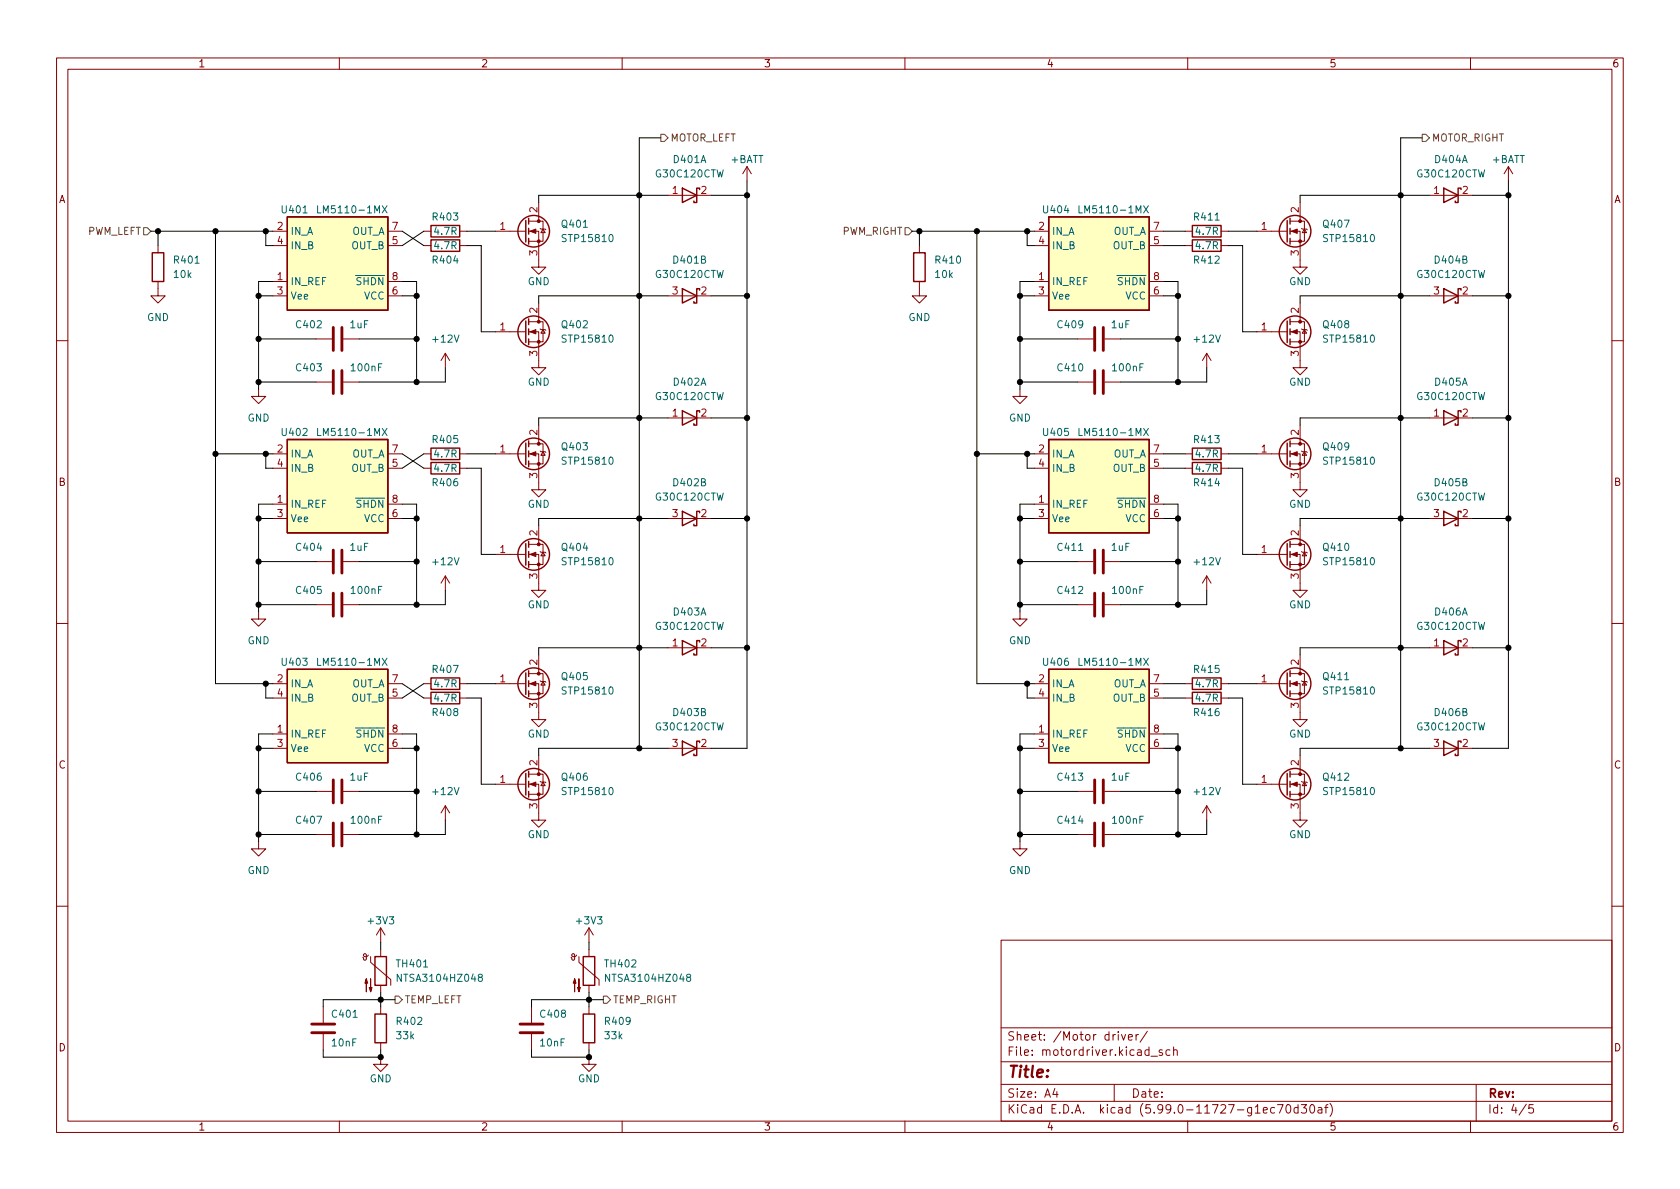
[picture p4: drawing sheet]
<svg xmlns="http://www.w3.org/2000/svg" width="297mm" height="210mm" viewBox="0 0 297 210" stroke-linecap="round" stroke-linejoin="round" font-family="sans-serif">
<g fill="none" stroke="#840000" stroke-width=".18">
<path d="M10 10.2h277v190.1h-277zM12 12.2h273v186.1h-273zM60 10.2v2M110 10.2v2M160 10.2v2M210 10.2v2M260 10.2v2M93.5 39.1h2.5v3.6h-2.5M95.2 35.8v3.3M118.1 34.5h7.6M132.1 29.5l-.8 1.2M132.1 29.5v2.5"/>
<path d="M132.1 29.5l.7 1.2M228.1 39.1h2.5v3.6h-2.5M229.9 35.8v3.3M252.7 34.5h7.6M266.7 29.5l-.8 1.2M266.7 29.5v2.5M266.7 29.5l.8 1.2M27.9 49.8v2.5h1.3l-1.3 1.3-1.2-1.3h1.2M27.9 43.4v1.3M48.3 40.9h2.5M48.3 43.4h2.5M48.3 49.8h2.5"/>
<path d="M48.3 52.3h2.5M55.9 59.9h2.8M60.7 59.9h2.8M68.6 40.9h2.5M68.6 43.4h2.5M68.6 49.8h2.5M68.6 52.3h2.5M74.9 40.9h1.3M74.9 43.4h1.3M81.3 40.9h1.2M81.3 43.4h1.2M87.6 40.9h5.4"/>
<path d="M87.6 58.7h5.4M93.5 40.9h1.7v6.3h1.3l-1.3 1.3-1.2-1.3h1.2M93.5 58.7h1.7v6.3h1.3l-1.3 1.3-1.2-1.3h1.2M93.5 56.9h2.5v3.5h-2.5M95.2 53.6v3.3M95.5 40.4l.1 .1h.8l.1 .1M95.5 58.2l.1 .1h.8l.1 .1M96 40.5l.4 .6h-.8zM96 58.3l.4 .6h-.8zM118.1 52.3h7.6M162.6 49.8v2.5h1.2l-1.2 1.3-1.3-1.3h1.3M162.6 43.4v1.3"/>
<path d="M182.9 40.9h2.5M182.9 43.4h2.5M182.9 49.8h2.5M182.9 52.3h2.5M190.5 59.9h2.8M195.3 59.9h2.8M203.2 40.9h2.5M203.2 43.4h2.5M203.2 49.8h2.5M203.2 52.3h2.5M209.5 40.9h1.3M209.5 43.4h1.3"/>
<path d="M215.9 40.9h1.3M215.9 43.4h1.3M222.2 40.9h5.4M222.2 58.7h5.4M228.1 40.9h1.8v6.3h1.2l-1.2 1.3-1.3-1.3h1.3M228.1 58.7h1.8v6.3h1.2l-1.2 1.3-1.3-1.3h1.3M228.1 56.9h2.5v3.5h-2.5M229.9 53.6v3.3M230.1 40.4l.2 .1h.7l.1 .1M230.1 58.2l.2 .1h.7l.1 .1M230.6 40.5l.4 .6h-.7zM230.6 58.3l.4 .6h-.7z"/>
<path d="M252.7 52.3h7.6M10 60.2h2M45.7 68.8v1.3h1.3l-1.3 1.3-1.3-1.3h1.3M55.9 67.6h2.8M60.7 67.6h2.8M78.7 62.5l-.7 1.2M78.7 62.5v2.5M78.7 62.5l.8 1.2M93.5 78.5h2.5v3.5h-2.5M95.2 75.2v3.3M95.5 79.8l.1 .1h.8l.1 .1M96 79.9l.4 .6h-.8z"/>
<path d="M118.1 73.9h7.6M180.3 68.8v1.3h1.3l-1.3 1.3-1.2-1.3h1.2M190.5 67.6h2.8M195.3 67.6h2.8M213.4 62.5l-.8 1.2M213.4 62.5v2.5M213.4 62.5l.7 1.2M228.1 78.5h2.5v3.5h-2.5M229.9 75.2v3.3M230.1 79.8l.2 .1h.7l.1 .1M230.6 79.9l.4 .6h-.7zM252.7 73.9h7.6"/>
<path d="M285 60.2h2M48.3 80.3h2.5M48.3 91.7h2.5M48.3 89.1h2.5M48.3 82.8h2.5M55.9 99.3h2.8M60.7 99.3h2.8M68.6 80.3h2.5M68.6 91.7h2.5M68.6 89.1h2.5M68.6 82.8h2.5M74.9 80.3h1.3"/>
<path d="M74.9 82.8h1.3M81.3 80.3h1.2M81.3 82.8h1.2M87.6 80.3h5.4M87.6 98h5.4M93.5 80.3h1.7v6.3h1.3l-1.3 1.3-1.2-1.3h1.2M93.5 98h1.7v6.4h1.3l-1.3 1.3-1.2-1.3h1.2M93.5 96.3h2.5v3.5h-2.5M95.2 93v3.3M95.5 97.5l.1 .2h.8l.1 .1M96 97.7l.4 .6h-.8zM118.1 91.7h7.6"/>
<path d="M182.9 80.3h2.5M182.9 91.7h2.5M182.9 89.1h2.5M182.9 82.8h2.5M190.5 99.3h2.8M195.3 99.3h2.8M203.2 80.3h2.5M203.2 91.7h2.5M203.2 89.1h2.5M203.2 82.8h2.5M209.5 80.3h1.3M209.5 82.8h1.3"/>
<path d="M215.9 80.3h1.3M215.9 82.8h1.3M222.2 80.3h5.4M222.2 98h5.4M228.1 98h1.8v6.4h1.2l-1.2 1.3-1.3-1.3h1.3M228.1 96.3h2.5v3.5h-2.5M228.1 80.3h1.8v6.3h1.2l-1.2 1.3-1.3-1.3h1.3M229.9 93v3.3M230.1 97.5l.2 .2h.7l.1 .1M230.6 97.7l.4 .6h-.7zM252.7 91.7h7.6M10 110.2h2"/>
<path d="M45.7 108.2v1.3h1.3l-1.3 1.2-1.3-1.2h1.3M55.9 106.9h2.8M60.7 106.9h2.8M78.7 101.8v2.6M78.7 101.8l-.7 1.3M78.7 101.8l.8 1.3M93.5 119.1h2.5v3.6h-2.5M95.2 115.8v3.3M118.1 114.5h7.6M180.3 108.2v1.3h1.3l-1.3 1.2-1.2-1.2h1.2M190.5 106.9h2.8M195.3 106.9h2.8"/>
<path d="M213.4 101.8v2.6M213.4 101.8l-.8 1.3M213.4 101.8l.7 1.3M228.1 119.1h2.5v3.6h-2.5M229.9 115.8v3.3M252.7 114.5h7.6M285 110.2h2M48.3 129.8h2.5M48.3 120.9h2.5M48.3 132.3h2.5M48.3 123.4h2.5M55.9 139.9h2.8"/>
<path d="M60.7 139.9h2.8M68.6 129.8h2.5M68.6 120.9h2.5M68.6 132.3h2.5M68.6 123.4h2.5M74.9 120.9h1.3M74.9 123.4h1.3M81.3 120.9h1.2M81.3 123.4h1.2M87.6 120.9h5.4M87.6 138.7h5.4M93.5 120.9h1.7v6.3h1.3l-1.3 1.3-1.2-1.3h1.2"/>
<path d="M93.5 138.7h1.7v6.3h1.3l-1.3 1.3-1.2-1.3h1.2M93.5 136.9h2.5v3.6h-2.5M95.2 133.6v3.3M95.5 138.2l.1 .1h.8l.1 .1M95.5 120.4l.1 .1h.8l.1 .1M96 138.3l.4 .6h-.8zM96 120.5l.4 .7h-.8zM118.1 132.3h7.6M182.9 129.8h2.5M182.9 120.9h2.5M182.9 132.3h2.5M182.9 123.4h2.5"/>
<path d="M190.5 139.9h2.8M195.3 139.9h2.8M203.2 129.8h2.5M203.2 120.9h2.5M203.2 132.3h2.5M203.2 123.4h2.5M209.5 120.9h1.3M209.5 123.4h1.3M215.9 120.9h1.3M215.9 123.4h1.3M222.2 120.9h5.4M222.2 138.7h5.4"/>
<path d="M228.1 138.7h1.8v6.3h1.2l-1.2 1.3-1.3-1.3h1.3M228.1 136.9h2.5v3.6h-2.5M228.1 120.9h1.8v6.3h1.2l-1.2 1.3-1.3-1.3h1.3M229.9 133.6v3.3M230.1 138.2l.2 .1h.7l.1 .1M230.1 120.4l.2 .1h.7l.1 .1M230.6 138.3l.4 .6h-.7zM230.6 120.5l.4 .7h-.7zM252.7 132.3h7.6M45.7 148.8v1.3h1.3l-1.3 1.3-1.3-1.3h1.3M55.9 147.6h2.8M60.7 147.6h2.8"/>
<path d="M78.7 142.5v2.5M78.7 142.5l-.7 1.3M78.7 142.5l.8 1.3M180.3 148.8v1.3h1.3l-1.3 1.3-1.2-1.3h1.2M190.5 147.6h2.8M195.3 147.6h2.8M213.4 142.5v2.5M213.4 142.5l-.8 1.3M213.4 142.5l.7 1.3M10 160.2h2M57.1 178v2.8M65.1 168.9l-.2 .2-.3 .1-.3-.1v-.3l.3-.1 .2 .1v.8l-.2 .2-.3-.1-.2-.4"/>
<path d="M65.5 169.2v1l3.6 3v1M67.3 164.1l-.8 1.2M67.3 164.1v2.5M67.3 167.9v1.3M67.3 174.2v1.3M67.3 178v1.3M67.3 164.1l.8 1.2M94 178v2.8M102 168.9l-.3 .2-.3 .1-.3-.1v-.3l.3-.1 .2 .1v.8l-.2 .2-.2-.1-.2-.4M102.4 169.2v1l3.5 3v1M104.1 164.1v2.5M104.1 167.9v1.3"/>
<path d="M104.1 174.2v1.3M104.1 178v1.3M104.1 164.1l-.7 1.2M104.1 164.1l.8 1.2M177 166.3h108v32h-108zM285 160.2h2M57.1 182.9v2.8M60 198.3v2M67.3 186.9v1.3h1.3l-1.3 1.3-1.3-1.3h1.3M67.3 184.4v1.3M94 182.9v2.8M104.1 186.9v1.3h1.3l-1.3 1.3-1.2-1.3h1.2"/>
<path d="M104.1 184.4v1.3M110 198.3v2M160 198.3v2M177 194.8h108M177 191.8h108M177 187.8h108M177 181.8h108M186.5 192.5l-.4 1h1M186.9 193v1M197 191.8v3M197.7 182.4v.2M197.7 182.9v1"/>
<path d="M198.3 182.9l.3 1 .4-1M199.5 183.4l.7-.1-.1-.3-.4-.1-.2 .2 .1 .8h.5M200.9 182.9v1M201.3 182.9l-.3 .1-.1 .2M202.9 182.4l-1.3 1.9M203.5 186.8h1.1M205.5 185.7l-.4-.1-.2 .2 .1 .3 .5 .1v.4h-.6M206.9 185.7l-.5-.1-.3 .3v.4l.2 .3h.6M207.5 185.8l.2-.2 .4 .1v.9M207.5 185.1v1.5M210 198.3v2M223.4 196.3l.7-.1-.1-.3-.4-.1-.2 .2v.8h.6"/>
<path d="M225.4 195.9l-.5-.1-.3 .3v.4l.2 .3h.6M225.9 195.3h1l-.7 1.5M227.5 195.5l.2-.2a.81 .81 0 0 1 .6 .7 .81 .81 0 0 1-.3 .8h-.1a.81 .81 0 0 1-.4-1.3zM229.5 195.9l-.4-.1-.3 .3v.4l.1 .3h.6M229.5 195.3v1.5M230.1 195.3h.9l-.5 .6 .4 .1v.7l-.2 .1h-.4l-.2-.1M231.8 195.4l.1-.1a.81 .81 0 0 1 .6 .7 .81 .81 0 0 1-.3 .8h-.1a.81 .81 0 0 1-.6-.6 .81 .81 0 0 1 .3-.8zM233.1 195.9h.5l.1 .9M233.7 196.2l-.5 .1a.29 .29 0 0 0-.2 .2 .29 .29 0 0 0 .2 .3h.5M234.2 195.8h.6M234.8 195.3l-.4 .2v1.3M235.1 195.1a1.72 1.72 0 0 1 0 2.3"/>
<path d="M260 198.3v2M261 191.8v6.5M269.9 195.3l-1.3 1.9M271.1 195.3h-.7l-.1 .7 .2-.1 .5 .1 .2 .2-.1 .5-.2 .1-.6-.1"/>
</g>
<g fill="none" stroke="#840000" stroke-width=".25">
<path d="M50.8 38.3h17.8v16.6h-17.8zM76.2 39.9h5.1v2h-5.1zM93 39v3.8M93.5 38.6v1M120.6 33.3l2.6 1.2-2.6 1.3zM123.7 33.5v-.2h-.5v2.5h-.5v-.2M185.4 38.3h17.8v16.6h-17.8zM210.8 39.9h5.1v2h-5.1zM227.6 39v3.8M228.1 38.6v1M255.3 33.3l2.5 1.2-2.5 1.3zM258.3 33.5v-.2h-.5v2.5h-.5v-.2"/>
<path d="M26.9 44.7h2.1v5.1h-2.1zM76.2 42.4h5.1v2h-5.1zM93 56.8v3.8M93.5 40.4v1M93.5 42.2v1M93.5 56.4v1M93.5 58.2v1M93.5 59.9v1.1M120.6 51l2.6 1.3-2.6 1.3zM123.7 51.3v-.3h-.5v2.6h-.5v-.3M161.5 44.7h2.1v5.1h-2.1zM210.8 42.4h5.1v2h-5.1z"/>
<path d="M227.6 56.8v3.8M228.1 40.4v1M228.1 42.2v1M228.1 56.4v1M228.1 58.2v1M228.1 59.9v1.1M255.3 51l2.5 1.3-2.5 1.3zM258.3 51.3v-.3h-.5v2.6h-.5v-.3M50.8 77.7h17.8v16.5h-17.8zM76.2 79.2h5.1v2.1h-5.1zM93 78.4v3.8M93.5 78v1"/>
<path d="M93.5 79.8v1M120.6 72.6l2.6 1.3-2.6 1.3zM123.7 72.9v-.3h-.5v2.6h-.5v-.3M185.4 77.7h17.8v16.5h-17.8zM210.8 79.2h5.1v2.1h-5.1zM227.6 78.4v3.8M228.1 78v1M228.1 79.8v1M255.3 72.6l2.5 1.3-2.5 1.3zM258.3 72.9v-.3h-.5v2.6h-.5v-.3M76.2 81.8h5.1v2h-5.1zM93 96.1v3.8"/>
<path d="M93.5 81.5v1M93.5 95.8v1M93.5 97.5v1M93.5 99.3v1M120.6 90.4l2.6 1.3-2.6 1.3zM123.7 90.7v-.3h-.5v2.6h-.5v-.3M210.8 81.8h5.1v2h-5.1zM227.6 96.1v3.8M228.1 81.5v1M228.1 95.8v1M228.1 97.5v1M228.1 99.3v1"/>
<path d="M255.3 90.4l2.5 1.3-2.5 1.3zM258.3 90.7v-.3h-.5v2.6h-.5v-.3M50.8 118.4h17.8v16.5h-17.8zM76.2 119.9h5.1v2h-5.1zM93 119v3.8M93.5 118.6v1M120.6 113.3l2.6 1.2-2.6 1.3zM123.7 113.5v-.2h-.5v2.5h-.5v-.2M185.4 118.4h17.8v16.5h-17.8zM210.8 119.9h5.1v2h-5.1zM227.6 119v3.8M228.1 118.6v1"/>
<path d="M255.3 113.3l2.5 1.2-2.5 1.3zM258.3 113.5v-.2h-.5v2.5h-.5v-.2M76.2 122.4h5.1v2.1h-5.1zM93 136.8v3.8M93.5 120.4v1M93.5 122.2v1M93.5 136.4v1M93.5 138.2v1M93.5 139.9v1.1M120.6 131.1l2.6 1.2-2.6 1.3zM123.7 131.3v-.2h-.5v2.5h-.5v-.3M210.8 122.4h5.1v2.1h-5.1z"/>
<path d="M227.6 136.8v3.8M228.1 120.4v1M228.1 122.2v1M228.1 136.4v1M228.1 138.2v1M228.1 139.9v1.1M255.3 131.1l2.5 1.2-2.5 1.3zM258.3 131.3v-.2h-.5v2.5h-.5v-.3M66.3 169.2h2v5h-2zM66.3 179.3h2v5.1h-2zM103.1 179.3h2.1v5.1h-2.1zM103.1 169.2h2.1v5h-2.1z"/>
<circle cx="94.4" cy="40.9" r="2.79"/>
<circle cx="94.4" cy="58.7" r="2.79"/>
<circle cx="229" cy="58.7" r="2.79"/>
<circle cx="229" cy="40.9" r="2.79"/>
<circle cx="94.4" cy="80.3" r="2.79"/>
<circle cx="94.4" cy="98" r="2.79"/>
<circle cx="229" cy="98" r="2.79"/>
<circle cx="229" cy="80.3" r="2.79"/>
<circle cx="94.4" cy="138.7" r="2.79"/>
<circle cx="94.4" cy="120.9" r="2.79"/>
<circle cx="229" cy="138.7" r="2.79"/>
<circle cx="229" cy="120.9" r="2.79"/>
</g>
<g fill="none" stroke="#840000" stroke-width=".51">
<path d="M58.9 57.9v4.1M60.5 57.9v4.1M193.5 57.9v4.1M195.1 57.9v4.1M58.9 65.5v4.1M60.5 65.5v4.1M193.5 65.5v4.1M195.1 65.5v4.1M58.9 97.3v4M60.5 97.3v4M193.5 97.3v4M195.1 97.3v4"/>
<path d="M58.9 104.9v4.1M60.5 104.9v4.1M193.5 104.9v4.1M195.1 104.9v4.1M58.9 137.9v4.1M60.5 137.9v4.1M193.5 137.9v4.1M195.1 137.9v4.1M58.9 145.5v4.1M60.5 145.5v4.1M193.5 145.5v4.1M195.1 145.5v4.1"/>
<path d="M55.1 182.6h4.1M55.1 181.1h4.1M91.9 182.6h4.1M91.9 181.1h4.1"/>
</g>
<g fill="#840000" stroke="#840000" stroke-width=".18">
<path d="M93.7 40.9l1-.4v.8z"/>
<path d="M93.7 80.3l1-.4v.7z"/>
<path d="M228.3 40.9l1.1-.4v.8z"/>
<path d="M101.6 173.1l.3 .8h-.6l.3-.8v2.3z"/>
<path d="M102.4 173.1v2.3l-.3-.8h.5l-.2 .8z"/>
<path d="M93.7 98l1-.3v.7z"/>
<path d="M93.7 58.7l1-.4v.7z"/>
<path d="M228.3 58.7l1.1-.4v.7z"/>
<path d="M64.8 173.1l.2 .8h-.5l.3-.8v2.3z"/>
<path d="M65.5 173.1v2.3l-.2-.8h.5l-.3 .8z"/>
<path d="M93.7 138.7l1-.4v.8z"/>
<path d="M93.7 120.9l1-.4v.8z"/>
<path d="M228.3 138.7l1.1-.4v.8z"/>
<path d="M228.3 120.9l1.1-.4v.8z"/>
<path d="M228.3 98l1.1-.3v.7z"/>
<path d="M228.3 80.3l1.1-.4v.7z"/>
<circle cx="95.2" cy="42.7" r=".25"/>
<circle cx="95.2" cy="39.1" r=".25"/>
<circle cx="95.2" cy="82" r=".25"/>
<circle cx="95.2" cy="78.5" r=".25"/>
<circle cx="229.9" cy="42.7" r=".25"/>
<circle cx="229.9" cy="39.1" r=".25"/>
<circle cx="95.2" cy="99.8" r=".25"/>
<circle cx="95.2" cy="96.3" r=".25"/>
<circle cx="95.2" cy="60.4" r=".25"/>
<circle cx="95.2" cy="56.9" r=".25"/>
<circle cx="229.9" cy="60.4" r=".25"/>
<circle cx="229.9" cy="56.9" r=".25"/>
<circle cx="95.2" cy="140.5" r=".25"/>
<circle cx="95.2" cy="136.9" r=".25"/>
<circle cx="95.2" cy="122.7" r=".25"/>
<circle cx="95.2" cy="119.1" r=".25"/>
<circle cx="229.9" cy="140.5" r=".25"/>
<circle cx="229.9" cy="136.9" r=".25"/>
<circle cx="229.9" cy="122.7" r=".25"/>
<circle cx="229.9" cy="119.1" r=".25"/>
<circle cx="229.9" cy="99.8" r=".25"/>
<circle cx="229.9" cy="96.3" r=".25"/>
<circle cx="229.9" cy="82" r=".25"/>
<circle cx="229.9" cy="78.5" r=".25"/>
</g>
<g fill="#ffffc2" stroke="#ffffc2" stroke-width=".18">
<path d="M50.8 118.4h17.8v16.5h-17.8z"/>
<path d="M50.8 77.7h17.8v16.5h-17.8z"/>
<path d="M50.8 38.3h17.8v16.6h-17.8z"/>
<path d="M185.4 38.3h17.8v16.6h-17.8z"/>
<path d="M185.4 77.7h17.8v16.5h-17.8z"/>
<path d="M185.4 118.4h17.8v16.5h-17.8z"/>
</g>
<g fill="none" stroke="#006464" stroke-width=".18">
<path d="M56.2 36.4v1.3h.6M67.6 36.4l.8 1.3M68.4 36.4l-.8 1.3M190.8 36.4v1.3h.6M202.2 36.4l.8 1.3M203 36.4l-.8 1.3M56.2 75.8v1.2h.6M67.6 75.8l.8 1.2M68.4 75.8l-.8 1.2M190.8 75.8v1.2h.6M202.2 75.8l.8 1.2M203 75.8l-.8 1.2"/>
<path d="M56.2 116.4v1.3h.6M67.6 116.4l.8 1.3M68.4 116.4l-.8 1.3M190.8 116.4v1.3h.6M202.2 116.4l.8 1.3M203 116.4l-.8 1.3M84.8 172.8l-.2-.2v-.2l.2-.1h.4l.1 .2-.1 .2-.5 .2-.1 .2v.3l.2 .1h.2l.3-.2v-.2l-.3-.3M121.6 172.8l-.2-.2 .1-.2 .1-.1h.4l.1 .2v.2l-.6 .2-.1 .2 .1 .3 .1 .1h.3l.2-.2v-.2l-.2-.3"/>
</g>
<path d="M116.8 23.7h.7l.6 .7-.6 .6h-.7zM251.5 23.7h.6l.6 .7-.6 .6h-.6zM25.4 40.3h.6l.7 .6-.7 .6h-.6zM160 40.3h.7l.6 .6-.6 .6h-.7zM69.8 176.1h.7l.6 .7-.6 .6h-.7zM106.7 176.1h.6l.6 .7-.6 .6h-.6z" fill="none" stroke="#725600" stroke-width=".18"/>
<g fill="none" stroke="#000" stroke-width=".18">
<path d="M116.8 24.4h-3.8v107.9M118.1 34.5h-22.9v1.3M125.7 34.5h6.4M132.1 32v100.3h-6.4M251.5 24.4h-3.9v107.9M252.7 34.5h-22.8v1.3M260.3 34.5h6.4M266.7 32v100.3h-6.4M26.7 40.9h21.6M27.9 40.9v2.5M38.1 40.9v80h10.2M45.7 52.3h2.6"/>
<path d="M45.7 59.9h10.2M47 40.9v2.5h1.3M48.3 49.8h-2.6v19M63.5 59.9h10.2M71.1 49.8h2.6v17.8M71.1 52.3h2.6M71.1 40.9l3.8 2.5M74.9 40.9l-3.8 2.5M82.5 43.4h2.6v15.3h2.5M82.5 40.9h5.1M118.1 52.3h-22.9v1.3M125.7 52.3h6.4"/>
<path d="M161.3 40.9h21.6M162.6 40.9v2.5M172.7 40.9v80h10.2M180.3 52.3h2.6M180.3 59.9h10.2M181.6 40.9v2.5h1.3M182.9 49.8h-2.6v19M198.1 59.9h10.2M205.7 49.8h2.6v17.8M205.7 52.3h2.6M205.7 40.9h3.8M205.7 43.4h3.8"/>
<path d="M217.2 40.9h5M217.2 43.4h2.5v15.3h2.5M252.7 52.3h-22.8v1.3M260.3 52.3h6.4M45.7 67.6h10.2M78.7 65v2.6h-15.2M118.1 73.9h-22.9v1.3M125.7 73.9h6.4M180.3 67.6h10.2M213.4 65v2.6h-15.3M252.7 73.9h-22.8v1.3M260.3 73.9h6.4"/>
<path d="M38.1 80.3h10.2M45.7 91.7h2.6M45.7 99.3h10.2M47 80.3v2.5h1.3M48.3 89.1h-2.6v19.1M63.5 99.3h10.2M71.1 80.3l3.8 2.5M71.1 89.1h2.6v17.8M71.1 91.7h2.6M74.9 80.3l-3.8 2.5M82.5 82.8h2.6v15.2h2.5M82.5 80.3h5.1"/>
<path d="M118.1 91.7h-22.9v1.3M125.7 91.7h6.4M172.7 80.3h10.2M180.3 91.7h2.6M180.3 99.3h10.2M181.6 80.3v2.5h1.3M182.9 89.1h-2.6v19.1M198.1 99.3h10.2M205.7 91.7h2.6M205.7 80.3h3.8M205.7 82.8h3.8M205.7 89.1h2.6v17.8"/>
<path d="M217.2 80.3h5M217.2 82.8h2.5v15.2h2.5M252.7 91.7h-22.8v1.3M260.3 91.7h6.4M45.7 106.9h10.2M78.7 104.4v2.5h-15.2M118.1 114.5h-22.9v1.3M125.7 114.5h6.4M180.3 106.9h10.2M213.4 104.4v2.5h-15.3M252.7 114.5h-22.8v1.3M260.3 114.5h6.4"/>
<path d="M45.7 139.9h10.2M45.7 132.3h2.6M47 120.9v2.5h1.3M48.3 129.8h-2.6v19M63.5 139.9h10.2M71.1 120.9l3.8 2.5M71.1 129.8h2.6v17.8M71.1 132.3h2.6M74.9 120.9l-3.8 2.5M82.5 123.4h2.6v15.3h2.5M82.5 120.9h5.1M118.1 132.3h-22.9v1.3"/>
<path d="M180.3 139.9h10.2M180.3 132.3h2.6M181.6 120.9v2.5h1.3M182.9 129.8h-2.6v19M198.1 139.9h10.2M205.7 129.8h2.6v17.8M205.7 132.3h2.6M205.7 120.9h3.8M205.7 123.4h3.8M217.2 123.4h2.5v15.3h2.5M217.2 120.9h5M252.7 132.3h-22.8v1.3"/>
<path d="M45.7 147.6h10.2M78.7 145v2.6h-15.2M180.3 147.6h10.2M213.4 145v2.6h-15.3M67.3 166.6v1.3M67.3 175.5v2.5M69.8 176.8h-12.7v1.2M104.1 166.6v1.3M104.1 175.5v2.5M106.7 176.8h-12.7v1.2M57.1 185.7v1.2h10.2v-1.2M94 185.7v1.2h10.1v-1.2"/>
</g>
<g fill="#000" stroke="#000" stroke-width=".18">
<circle cx="113" cy="34.5" r=".46"/>
<circle cx="132.1" cy="34.5" r=".46"/>
<circle cx="247.6" cy="34.5" r=".46"/>
<circle cx="266.7" cy="34.5" r=".46"/>
<circle cx="27.9" cy="40.9" r=".46"/>
<circle cx="38.1" cy="40.9" r=".46"/>
<circle cx="45.7" cy="59.9" r=".46"/>
<circle cx="45.7" cy="52.3" r=".46"/>
<circle cx="47" cy="40.9" r=".46"/>
<circle cx="73.7" cy="59.9" r=".46"/>
<circle cx="73.7" cy="52.3" r=".46"/>
<circle cx="113" cy="52.3" r=".46"/>
<circle cx="132.1" cy="52.3" r=".46"/>
<circle cx="162.6" cy="40.9" r=".46"/>
<circle cx="172.7" cy="40.9" r=".46"/>
<circle cx="180.3" cy="59.9" r=".46"/>
<circle cx="180.3" cy="52.3" r=".46"/>
<circle cx="181.6" cy="40.9" r=".46"/>
<circle cx="208.3" cy="52.3" r=".46"/>
<circle cx="208.3" cy="59.9" r=".46"/>
<circle cx="247.6" cy="52.3" r=".46"/>
<circle cx="266.7" cy="52.3" r=".46"/>
<circle cx="45.7" cy="67.6" r=".46"/>
<circle cx="73.7" cy="67.6" r=".46"/>
<circle cx="113" cy="73.9" r=".46"/>
<circle cx="132.1" cy="73.9" r=".46"/>
<circle cx="180.3" cy="67.6" r=".46"/>
<circle cx="208.3" cy="67.6" r=".46"/>
<circle cx="247.6" cy="73.9" r=".46"/>
<circle cx="266.7" cy="73.9" r=".46"/>
<circle cx="38.1" cy="80.3" r=".46"/>
<circle cx="45.7" cy="91.7" r=".46"/>
<circle cx="45.7" cy="99.3" r=".46"/>
<circle cx="47" cy="80.3" r=".46"/>
<circle cx="73.7" cy="91.7" r=".46"/>
<circle cx="73.7" cy="99.3" r=".46"/>
<circle cx="113" cy="91.7" r=".46"/>
<circle cx="132.1" cy="91.7" r=".46"/>
<circle cx="172.7" cy="80.3" r=".46"/>
<circle cx="180.3" cy="99.3" r=".46"/>
<circle cx="180.3" cy="91.7" r=".46"/>
<circle cx="181.6" cy="80.3" r=".46"/>
<circle cx="208.3" cy="91.7" r=".46"/>
<circle cx="208.3" cy="99.3" r=".46"/>
<circle cx="247.6" cy="91.7" r=".46"/>
<circle cx="266.7" cy="91.7" r=".46"/>
<circle cx="45.7" cy="106.9" r=".46"/>
<circle cx="73.7" cy="106.9" r=".46"/>
<circle cx="113" cy="114.5" r=".46"/>
<circle cx="132.1" cy="114.5" r=".46"/>
<circle cx="180.3" cy="106.9" r=".46"/>
<circle cx="208.3" cy="106.9" r=".46"/>
<circle cx="247.6" cy="114.5" r=".46"/>
<circle cx="266.7" cy="114.5" r=".46"/>
<circle cx="45.7" cy="132.3" r=".46"/>
<circle cx="45.7" cy="139.9" r=".46"/>
<circle cx="47" cy="120.9" r=".46"/>
<circle cx="73.7" cy="132.3" r=".46"/>
<circle cx="73.7" cy="139.9" r=".46"/>
<circle cx="113" cy="132.3" r=".46"/>
<circle cx="180.3" cy="132.3" r=".46"/>
<circle cx="180.3" cy="139.9" r=".46"/>
<circle cx="181.6" cy="120.9" r=".46"/>
<circle cx="208.3" cy="132.3" r=".46"/>
<circle cx="208.3" cy="139.9" r=".46"/>
<circle cx="247.6" cy="132.3" r=".46"/>
<circle cx="45.7" cy="147.6" r=".46"/>
<circle cx="73.7" cy="147.6" r=".46"/>
<circle cx="180.3" cy="147.6" r=".46"/>
<circle cx="208.3" cy="147.6" r=".46"/>
<circle cx="67.3" cy="176.8" r=".46"/>
<circle cx="104.1" cy="176.8" r=".46"/>
<circle cx="67.3" cy="186.9" r=".46"/>
<circle cx="104.1" cy="186.9" r=".46"/>
</g>
<text font-size="2.8" fill="#840000" x="178" y="190.6">Title:</text>
<g font-size="2.1" fill="#840000">
<text x="178" y="184">Sheet: /Motor driver/</text>
<text x="178" y="186.7">File: motordriver.kicad_sch</text>
<text x="178" y="196.9">KiCad E.D.A. kicad (5.99.0-11727-g1ec70d30af)</text>
<text x="178" y="194.1">Size: A4</text>
<text x="200" y="194.1">Date:</text>
<text x="263" y="194.1">Rev:</text>
<text x="263" y="196.9">Id: 4/5</text>
</g>
<g font-size="1.8" fill="#840000">
<text x="35" y="11.9">1</text>
<text x="85" y="11.9">2</text>
<text x="135" y="11.9">3</text>
<text x="185" y="11.9">4</text>
<text x="235" y="11.9">5</text>
<text x="285" y="11.9">6</text>
<text x="10.3" y="35.9">A</text>
<text x="285.3" y="35.9">A</text>
<text x="10.3" y="85.9">B</text>
<text x="285.3" y="85.9">B</text>
<text x="10.3" y="135.9">C</text>
<text x="285.3" y="135.9">C</text>
<text x="10.3" y="185.9">D</text>
<text x="285.3" y="185.9">D</text>
<text x="35" y="199.9">1</text>
<text x="85" y="199.9">2</text>
<text x="135" y="199.9">3</text>
<text x="185" y="199.9">4</text>
<text x="235" y="199.9">5</text>
<text x="285" y="199.9">6</text>
</g>
<g font-size="1.8" fill="#725600">
<text x="118.5" y="25">MOTOR_LEFT</text>
<text x="253.1" y="25">MOTOR_RIGHT</text>
<text x="15.3" y="41.5">PWM_LEFT</text>
<text x="148.8" y="41.5">PWM_RIGHT</text>
<text x="71.5" y="177.4">TEMP_LEFT</text>
<text x="108.3" y="177.4">TEMP_RIGHT</text>
</g>
<g font-size="1.8" fill="#006464">
<text x="119.2" y="28.8">D401A</text>
<text x="129.2" y="28.8">+BATT</text>
<text x="253.8" y="28.8">D404A</text>
<text x="263.8" y="28.8">+BATT</text>
<text x="116.1" y="31.4">G30C120CTW</text>
<text x="250.7" y="31.4">G30C120CTW</text>
<text x="50" y="37.7">U401</text>
<text x="51.3" y="41.5">IN_A</text>
<text x="56.9" y="37.7">LM5110-1MX</text>
<text x="62.1" y="41.5">OUT_A</text>
<text x="76.6" y="39">R403</text>
<text x="76.9" y="41.5">4.7R</text>
<text x="99.5" y="40.3">Q401</text>
<text x="184.6" y="37.7">U404</text>
<text x="185.9" y="41.5">IN_A</text>
<text x="191.5" y="37.7">LM5110-1MX</text>
<text x="196.7" y="41.5">OUT_A</text>
<text x="211.2" y="39">R411</text>
<text x="211.5" y="41.5">4.7R</text>
<text x="234.1" y="40.3">Q407</text>
<text x="30.9" y="46.6">R401</text>
<text x="51.3" y="44.1">IN_B</text>
<text x="62.1" y="44.1">OUT_B</text>
<text x="76.6" y="46.6">R404</text>
<text x="76.9" y="44.1">4.7R</text>
<text x="99.7" y="42.8">STP15810</text>
<text x="119.2" y="46.6">D401B</text>
<text x="165.5" y="46.6">R410</text>
<text x="185.9" y="44.1">IN_B</text>
<text x="196.7" y="44.1">OUT_B</text>
<text x="211.2" y="46.6">R412</text>
<text x="211.5" y="44.1">4.7R</text>
<text x="234.3" y="42.8">STP15810</text>
<text x="253.8" y="46.6">D404B</text>
<text x="30.8" y="49.1">10k</text>
<text x="51.3" y="50.4">IN_REF</text>
<text x="51.3" y="53">Vee</text>
<text x="61.7" y="50.4">~{SHDN}</text>
<text x="64.3" y="53">VCC</text>
<text x="93.3" y="50.4">GND</text>
<text x="116.1" y="49.1">G30C120CTW</text>
<text x="165.4" y="49.1">10k</text>
<text x="185.9" y="50.4">IN_REF</text>
<text x="185.9" y="53">Vee</text>
<text x="196.3" y="50.4">~{SHDN}</text>
<text x="199" y="53">VCC</text>
<text x="227.9" y="50.4">GND</text>
<text x="250.7" y="49.1">G30C120CTW</text>
<text x="26" y="56.8">GND</text>
<text x="52.5" y="58">C402</text>
<text x="61.9" y="58">1uF</text>
<text x="99.5" y="58">Q402</text>
<text x="160.6" y="56.8">GND</text>
<text x="187.1" y="58">C409</text>
<text x="196.5" y="58">1uF</text>
<text x="234.1" y="58">Q408</text>
<text x="52.5" y="65.7">C403</text>
<text x="62.2" y="65.7">100nF</text>
<text x="76.7" y="60.6">+12V</text>
<text x="99.7" y="60.6">STP15810</text>
<text x="187.1" y="65.7">C410</text>
<text x="196.8" y="65.7">100nF</text>
<text x="211.3" y="60.6">+12V</text>
<text x="234.3" y="60.6">STP15810</text>
<text x="93.3" y="68.2">GND</text>
<text x="116.1" y="70.7">G30C120CTW</text>
<text x="119.2" y="68.2">D402A</text>
<text x="227.9" y="68.2">GND</text>
<text x="250.7" y="70.7">G30C120CTW</text>
<text x="253.8" y="68.2">D405A</text>
<text x="43.8" y="74.5">GND</text>
<text x="50" y="77.1">U402</text>
<text x="56.9" y="77.1">LM5110-1MX</text>
<text x="178.4" y="74.5">GND</text>
<text x="184.6" y="77.1">U405</text>
<text x="191.5" y="77.1">LM5110-1MX</text>
<text x="51.3" y="80.9">IN_A</text>
<text x="51.3" y="83.4">IN_B</text>
<text x="62.1" y="83.4">OUT_B</text>
<text x="62.1" y="80.9">OUT_A</text>
<text x="76.6" y="78.4">R405</text>
<text x="76.9" y="83.4">4.7R</text>
<text x="76.9" y="80.9">4.7R</text>
<text x="99.5" y="79.6">Q403</text>
<text x="99.7" y="82.2">STP15810</text>
<text x="185.9" y="80.9">IN_A</text>
<text x="185.9" y="83.4">IN_B</text>
<text x="196.7" y="83.4">OUT_B</text>
<text x="196.7" y="80.9">OUT_A</text>
<text x="211.2" y="78.4">R413</text>
<text x="211.5" y="80.9">4.7R</text>
<text x="211.5" y="83.4">4.7R</text>
<text x="234.1" y="79.6">Q409</text>
<text x="234.3" y="82.2">STP15810</text>
<text x="51.3" y="89.8">IN_REF</text>
<text x="61.7" y="89.8">~{SHDN}</text>
<text x="76.6" y="86">R406</text>
<text x="93.3" y="89.8">GND</text>
<text x="116.1" y="88.5">G30C120CTW</text>
<text x="119.2" y="86">D402B</text>
<text x="185.9" y="89.8">IN_REF</text>
<text x="196.3" y="89.8">~{SHDN}</text>
<text x="211.2" y="86">R414</text>
<text x="227.9" y="89.8">GND</text>
<text x="250.7" y="88.5">G30C120CTW</text>
<text x="253.8" y="86">D405B</text>
<text x="51.3" y="92.3">Vee</text>
<text x="64.3" y="92.3">VCC</text>
<text x="185.9" y="92.3">Vee</text>
<text x="199" y="92.3">VCC</text>
<text x="52.5" y="97.4">C404</text>
<text x="61.9" y="97.4">1uF</text>
<text x="76.7" y="99.9">+12V</text>
<text x="99.5" y="97.4">Q404</text>
<text x="99.7" y="99.9">STP15810</text>
<text x="187.1" y="97.4">C411</text>
<text x="196.5" y="97.4">1uF</text>
<text x="211.3" y="99.9">+12V</text>
<text x="234.1" y="97.4">Q410</text>
<text x="234.3" y="99.9">STP15810</text>
<text x="52.5" y="105">C405</text>
<text x="62.2" y="105">100nF</text>
<text x="93.3" y="107.6">GND</text>
<text x="187.1" y="105">C412</text>
<text x="196.8" y="105">100nF</text>
<text x="227.9" y="107.6">GND</text>
<text x="43.8" y="113.9">GND</text>
<text x="116.1" y="111.4">G30C120CTW</text>
<text x="119.2" y="108.8">D403A</text>
<text x="178.4" y="113.9">GND</text>
<text x="250.7" y="111.4">G30C120CTW</text>
<text x="253.8" y="108.8">D406A</text>
<text x="50" y="117.7">U403</text>
<text x="56.9" y="117.7">LM5110-1MX</text>
<text x="76.6" y="119">R407</text>
<text x="184.6" y="117.7">U406</text>
<text x="191.5" y="117.7">LM5110-1MX</text>
<text x="211.2" y="119">R415</text>
<text x="51.3" y="121.5">IN_A</text>
<text x="51.3" y="124.1">IN_B</text>
<text x="62.1" y="124.1">OUT_B</text>
<text x="62.1" y="121.5">OUT_A</text>
<text x="76.9" y="121.5">4.7R</text>
<text x="76.9" y="124.1">4.7R</text>
<text x="99.5" y="120.3">Q405</text>
<text x="99.7" y="122.8">STP15810</text>
<text x="185.9" y="121.5">IN_A</text>
<text x="185.9" y="124.1">IN_B</text>
<text x="196.7" y="124.1">OUT_B</text>
<text x="196.7" y="121.5">OUT_A</text>
<text x="211.5" y="121.5">4.7R</text>
<text x="211.5" y="124.1">4.7R</text>
<text x="234.1" y="120.3">Q411</text>
<text x="234.3" y="122.8">STP15810</text>
<text x="51.3" y="130.4">IN_REF</text>
<text x="61.7" y="130.4">~{SHDN}</text>
<text x="76.6" y="126.6">R408</text>
<text x="93.3" y="130.4">GND</text>
<text x="116.1" y="129.2">G30C120CTW</text>
<text x="119.2" y="126.6">D403B</text>
<text x="185.9" y="130.4">IN_REF</text>
<text x="196.3" y="130.4">~{SHDN}</text>
<text x="211.2" y="126.6">R416</text>
<text x="227.9" y="130.4">GND</text>
<text x="250.7" y="129.2">G30C120CTW</text>
<text x="253.8" y="126.6">D406B</text>
<text x="51.3" y="133">Vee</text>
<text x="64.3" y="133">VCC</text>
<text x="185.9" y="133">Vee</text>
<text x="199" y="133">VCC</text>
<text x="52.5" y="138">C406</text>
<text x="61.9" y="138">1uF</text>
<text x="76.7" y="140.6">+12V</text>
<text x="99.5" y="138">Q406</text>
<text x="99.7" y="140.6">STP15810</text>
<text x="187.1" y="138">C413</text>
<text x="196.5" y="138">1uF</text>
<text x="211.3" y="140.6">+12V</text>
<text x="234.1" y="138">Q412</text>
<text x="234.3" y="140.6">STP15810</text>
<text x="52.5" y="145.7">C407</text>
<text x="62.2" y="145.7">100nF</text>
<text x="93.3" y="148.2">GND</text>
<text x="187.1" y="145.7">C414</text>
<text x="196.8" y="145.7">100nF</text>
<text x="227.9" y="148.2">GND</text>
<text x="43.8" y="154.6">GND</text>
<text x="178.4" y="154.6">GND</text>
<text x="65.2" y="163.4">+3V3</text>
<text x="102.1" y="163.4">+3V3</text>
<text x="70.2" y="171.1">TH401</text>
<text x="70.7" y="173.6">NTSA3104HZ048</text>
<text x="107.1" y="171.1">TH402</text>
<text x="107.5" y="173.6">NTSA3104HZ048</text>
<text x="58.8" y="180">C401</text>
<text x="95.7" y="180">C408</text>
<text x="58.8" y="185">10nF</text>
<text x="70.2" y="183.8">33k</text>
<text x="70.3" y="181.2">R402</text>
<text x="95.6" y="185">10nF</text>
<text x="107" y="183.8">33k</text>
<text x="107.1" y="181.2">R409</text>
<text x="65.3" y="191.4">GND</text>
<text x="102.2" y="191.4">GND</text>
</g>
<g font-size="1.8" fill="#a90000">
<text x="118.9" y="34.3">1</text>
<text x="124" y="34.3">2</text>
<text x="253.5" y="34.3">1</text>
<text x="258.6" y="34.3">2</text>
<text x="49" y="40.6">2</text>
<text x="69.4" y="40.6">7</text>
<text x="88.4" y="40.6">1</text>
<text x="95" y="37.6" transform="rotate(-90 95 37.6)">2</text>
<text x="183.7" y="40.6">2</text>
<text x="204" y="40.6">7</text>
<text x="223" y="40.6">1</text>
<text x="229.6" y="37.6" transform="rotate(-90 229.6 37.6)">2</text>
<text x="49" y="43.2">4</text>
<text x="69.4" y="43.2">5</text>
<text x="95" y="45.2" transform="rotate(-90 95 45.2)">3</text>
<text x="183.7" y="43.2">4</text>
<text x="204" y="43.2">5</text>
<text x="229.6" y="45.2" transform="rotate(-90 229.6 45.2)">3</text>
<text x="49" y="49.5">1</text>
<text x="49" y="52.1">3</text>
<text x="69.4" y="52.1">6</text>
<text x="69.4" y="49.5">8</text>
<text x="118.9" y="52.1">3</text>
<text x="124" y="52.1">2</text>
<text x="183.7" y="49.5">1</text>
<text x="183.7" y="52.1">3</text>
<text x="204" y="52.1">6</text>
<text x="204" y="49.5">8</text>
<text x="253.5" y="52.1">3</text>
<text x="258.6" y="52.1">2</text>
<text x="88.4" y="58.4">1</text>
<text x="95" y="55.4" transform="rotate(-90 95 55.4)">2</text>
<text x="223" y="58.4">1</text>
<text x="229.6" y="55.4" transform="rotate(-90 229.6 55.4)">2</text>
<text x="95" y="63" transform="rotate(-90 95 63)">3</text>
<text x="229.6" y="63" transform="rotate(-90 229.6 63)">3</text>
<text x="95" y="76.9" transform="rotate(-90 95 76.9)">2</text>
<text x="118.9" y="73.7">1</text>
<text x="124" y="73.7">2</text>
<text x="229.6" y="76.9" transform="rotate(-90 229.6 76.9)">2</text>
<text x="253.5" y="73.7">1</text>
<text x="258.6" y="73.7">2</text>
<text x="49" y="80">2</text>
<text x="49" y="82.5">4</text>
<text x="69.4" y="82.5">5</text>
<text x="69.4" y="80">7</text>
<text x="88.4" y="80">1</text>
<text x="183.7" y="80">2</text>
<text x="183.7" y="82.5">4</text>
<text x="204" y="82.5">5</text>
<text x="204" y="80">7</text>
<text x="223" y="80">1</text>
<text x="49" y="88.9">1</text>
<text x="69.4" y="88.9">8</text>
<text x="95" y="84.6" transform="rotate(-90 95 84.6)">3</text>
<text x="183.7" y="88.9">1</text>
<text x="204" y="88.9">8</text>
<text x="229.6" y="84.6" transform="rotate(-90 229.6 84.6)">3</text>
<text x="49" y="91.4">3</text>
<text x="69.4" y="91.4">6</text>
<text x="95" y="94.7" transform="rotate(-90 95 94.7)">2</text>
<text x="118.9" y="91.4">3</text>
<text x="124" y="91.4">2</text>
<text x="183.7" y="91.4">3</text>
<text x="204" y="91.4">6</text>
<text x="229.6" y="94.7" transform="rotate(-90 229.6 94.7)">2</text>
<text x="253.5" y="91.4">3</text>
<text x="258.6" y="91.4">2</text>
<text x="88.4" y="97.8">1</text>
<text x="223" y="97.8">1</text>
<text x="95" y="102.3" transform="rotate(-90 95 102.3)">3</text>
<text x="229.6" y="102.3" transform="rotate(-90 229.6 102.3)">3</text>
<text x="95" y="117.6" transform="rotate(-90 95 117.6)">2</text>
<text x="118.9" y="114.3">1</text>
<text x="124" y="114.3">2</text>
<text x="229.6" y="117.6" transform="rotate(-90 229.6 117.6)">2</text>
<text x="253.5" y="114.3">1</text>
<text x="258.6" y="114.3">2</text>
<text x="49" y="120.6">2</text>
<text x="49" y="123.2">4</text>
<text x="69.4" y="123.2">5</text>
<text x="69.4" y="120.6">7</text>
<text x="88.4" y="120.6">1</text>
<text x="95" y="125.2" transform="rotate(-90 95 125.2)">3</text>
<text x="183.7" y="120.6">2</text>
<text x="183.7" y="123.2">4</text>
<text x="204" y="123.2">5</text>
<text x="204" y="120.6">7</text>
<text x="223" y="120.6">1</text>
<text x="229.6" y="125.2" transform="rotate(-90 229.6 125.2)">3</text>
<text x="49" y="129.5">1</text>
<text x="69.4" y="129.5">8</text>
<text x="183.7" y="129.5">1</text>
<text x="204" y="129.5">8</text>
<text x="49" y="132.1">3</text>
<text x="69.4" y="132.1">6</text>
<text x="95" y="135.4" transform="rotate(-90 95 135.4)">2</text>
<text x="118.9" y="132.1">3</text>
<text x="124" y="132.1">2</text>
<text x="183.7" y="132.1">3</text>
<text x="204" y="132.1">6</text>
<text x="229.6" y="135.4" transform="rotate(-90 229.6 135.4)">2</text>
<text x="253.5" y="132.1">3</text>
<text x="258.6" y="132.1">2</text>
<text x="88.4" y="138.4">1</text>
<text x="95" y="143" transform="rotate(-90 95 143)">3</text>
<text x="223" y="138.4">1</text>
<text x="229.6" y="143" transform="rotate(-90 229.6 143)">3</text>
</g>
</svg>
